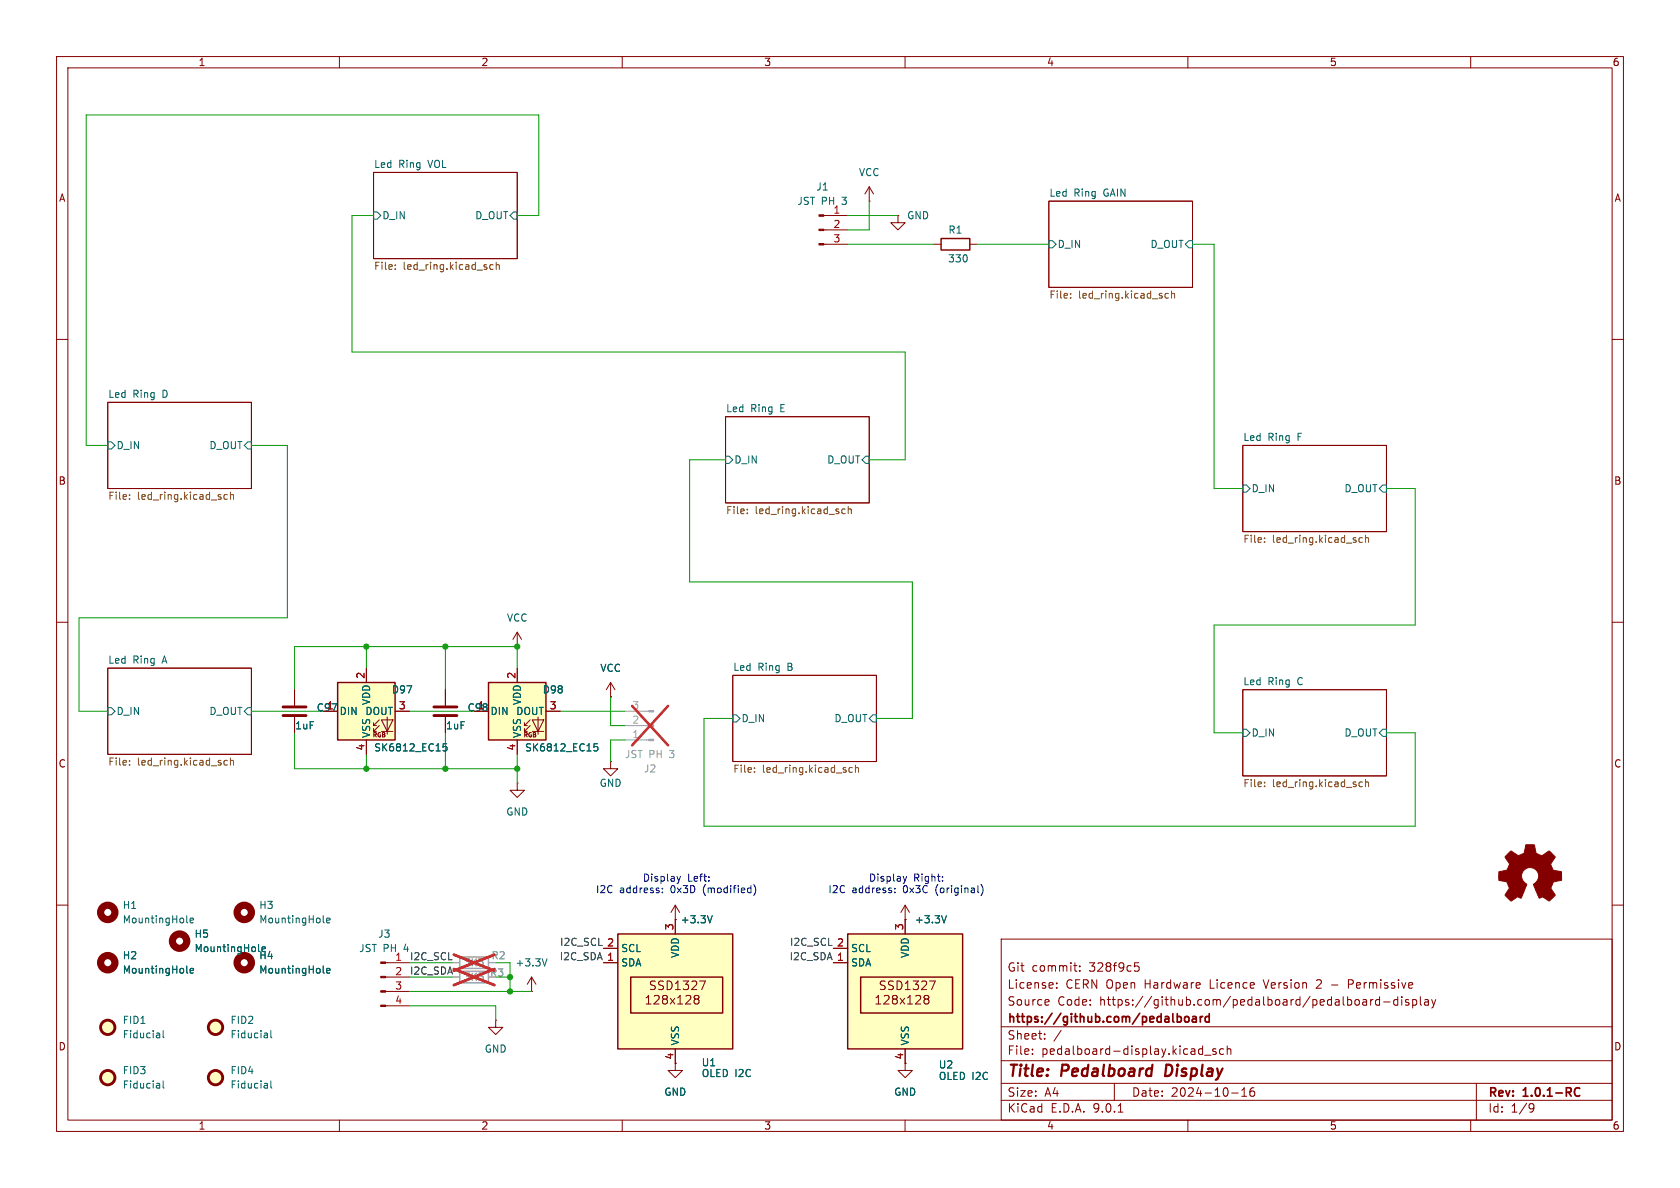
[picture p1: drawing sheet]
<svg xmlns="http://www.w3.org/2000/svg" width="297mm" height="210mm" viewBox="0 0 297 210" stroke-linecap="round" stroke-linejoin="round" font-family="sans-serif">
<g fill="none" stroke="#840000" stroke-width=".18">
<path d="M10 10h277v190h-277zM12 12h273v186h-273zM60 10v2M110 10v2M160 10v2M210 10v2M260 10v2M66 30.5h25.4v15.2h-25.4zM185.4 35.6h25.4v15.2h-25.4zM10 60h2M19 71.1h25.4v15.3h-25.4zM128.3 73.7h25.4v15.2h-25.4z"/>
<path d="M219.7 78.7h25.4v15.3h-25.4zM285 60h2M10 110h2M19 118.1h25.4v15.3h-25.4zM129.5 119.4h25.4v15.2h-25.4zM285 110h2M219.7 121.9h25.4v15.3h-25.4zM10 160h2M177 166h108v32h-108zM185.2 176.7l.3 .4-.8 .1M185.4 177.6l-.2 .1M186.8 174.6v.1"/>
<path d="M186.8 173.8v.1M189.8 170.7h.6M190.1 171.6l.3 .1M190.9 171.6v.1M190.9 170.8v.1M200.6 170.8h.5l.3 .3-.2 .5h-.6M200.6 170.2h.7M235.4 174.1h1.1M238.4 174h.6M239 173.2h-.6v1.5M240.9 177.5l.2 .2 .5-.1M241 176.8h.5l.1 .9"/>
<path d="M241.6 177.1h-.5l-.2 .2M242.3 176.7v1M242.7 176.7l-.2 .1-.2 .2M243.9 176.8l-.4-.1-.3 .3v.4l.1 .2h.6M243.9 176.2v1.5M244.6 177.1h1.1M247.1 176.8l-.4-.1-.3 .3v.4l.1 .2h.6M247.1 176.2v1.5M247.8 176.2v.1M247.8 176.7v1M249 176.8l-.3-.1-.2 .2v.2l.5 .2v.3h-.5M249.7 176.8l.5-.1 .3 .3v.4l-.2 .2h-.6"/>
<path d="M249.7 176.7v1.5M251.1 176.2v1.3l.2 .2M251.9 176.8h.6v.9M252.5 177.1h-.5a.29 .29 0 0 0-.2 .3 .29 .29 0 0 0 .2 .3l.5-.1M253.1 176.7l.4 1M253.5 177.7l-.2 .4-.2 .1M253.8 176.7l-.3 1M285 160h2M60 198v2M110 198v2M160 198v2M177 194.5h108"/>
<path d="M177 191.5h108M177 187.5h108M177 181.5h108M182.5 186.3v.1M182.5 185.5v.1M184.7 183.6v.1M184.7 182.8v.1M187.6 182.1l-1.3 2M197 191.5v3M197.7 196.6h.8M210 198v2M212.2 185.4l.4 .1"/>
<path d="M212.6 184.9v1.5M212.6 186.3l-.4 .1M213 186.5h1.1M215 185.5l-.4-.1-.2 .2 .1 .2 .5 .2v.3h-.6M216.3 185.5l-.4-.1-.3 .3v.4l.1 .2h.6M217 185.5l.2-.1 .3 .1 .1 .9M217 184.9v1.5M217.7 193.2h1.2M219.5 193.8h.9M219.5 192.7l.5-.4v1.5M221.7 192.3a.59 .59 0 0 0-.7 .6v.6l.1 .2 .4 .1 .2-.1 .1-.5-.1-.3h-.5l-.2 .3M260 198v2"/>
<path d="M261 191.5v6.5M270.6 195.1l.5 .1a.99 .99 0 0 1-.4 1.4h-.2M271.2 195.7l-.3 .3h-.3"/>
</g>
<path d="M208.6 179.7l.2 .3v.4l-.2 .3M209.6 179.8l.3-.1 .3 .3v.4l-.3 .3-.3-.1-.2-.2v-.4zM210.8 179.8h.6l.1 .9M212.2 179.7v1M212.6 179.7l-.3 .1-.1 .2M213.8 179.8l-.5-.1-.2 .3v.4l.1 .2h.6M213.8 179.2v1.5M211.5 180l-.5 .1a.29 .29 0 0 0-.2 .3 .29 .29 0 0 0 .2 .3l.5-.1M278.3 193.1a.56 .56 0 0 0 .3 .6 .56 .56 0 0 0 .7-.1M279.3 192.4h-.1a.58 .58 0 0 0-.6 0 .58 .58 0 0 0-.3 .5" fill="none" stroke="#840000" stroke-width=".3"/>
<path d="M206.2 188.2l-.2 2h.4" fill="none" stroke="#840000" stroke-width=".4"/>
<g fill="none" stroke="#006464" stroke-width=".18">
<path d="M66 37.5h.7l.6 .6-.6 .6h-.7zM90.8 37.5h.6v1.2h-.6l-.6-.6zM185.4 42.5h.7l.6 .7-.6 .6h-.7zM210.2 42.5h.6v1.3h-.6l-.7-.6zM19 78.1h.7l.6 .6-.6 .7h-.7zM43.8 78.1h.6v1.3h-.6l-.6-.7zM128.3 80.6h.6l.6 .7-.6 .6h-.6zM153 80.6h.7v1.3h-.7l-.6-.6zM219.7 85.7h.6l.7 .7-.7 .6h-.6zM244.5 85.7h.6v1.3h-.6l-.7-.6zM19 125.1h.7l.6 .6-.6 .7h-.7zM43.8 125.1h.6v1.3h-.6l-.6-.7z"/>
<path d="M129.5 126.4h.7l.6 .6-.6 .6h-.7zM154.3 126.4h.6v1.2h-.6l-.6-.6zM219.7 128.9h.6l.7 .6-.7 .7h-.6zM244.5 128.9h.6v1.3h-.6l-.7-.7z"/>
</g>
<g fill="none" stroke="#725600" stroke-width=".18">
<path d="M69.9 47.5v.1M69.9 46.8v.2M87.2 46.8h-.4l-.2 .2 .1 .6h.5M87.7 46.9l.2-.1h.3l.1 .8M87.7 46.4v1.2M189.3 52.6v.1M189.3 51.9v.1M206.6 51.9h-.4l-.2 .2 .1 .5h.5M207.1 52l.2-.1h.3l.1 .8M207.1 51.4v1.3M22.9 88.1v.2M22.9 87.5v.1"/>
<path d="M40.2 87.5l-.4-.1-.2 .3 .1 .5h.5M40.7 87.5l.2-.1 .3 .1 .1 .8M40.7 87v1.3M132.1 90.7v.1M132.1 90v.1M149.4 90h-.3l-.3 .2 .1 .5h.5M150 90.1l.1-.1h.3l.1 .8M150 89.5v1.3M223.6 95.1v.1M223.6 95.8v.1M240.9 95.1l-.4-.1-.2 .3 .1 .5h.5M241.4 94.6v1.3"/>
<path d="M241.4 95.2l.2-.2 .3 .1v.8M22.9 134.5v.1M22.9 135.1v.2M40.2 134.5l-.4-.1-.2 .3 .1 .5h.5M40.7 134v1.3M40.7 134.5l.2-.1 .3 .1 .1 .8M133.4 136.4v.1M133.4 135.7v.2M150.7 135.7h-.4l-.2 .2 .1 .6h.5M151.2 135.8l.2-.1h.3l.1 .8M151.2 135.3v1.2M223.6 138.9v.2"/>
<path d="M223.6 138.3v.1M240.9 138.3l-.4-.1-.2 .3 .1 .5h.5M241.4 138.3l.2-.1 .3 .1v.8M241.4 137.8v1.3"/>
</g>
<path d="M149.9 165.1h20.3v20.3h-20.3z" fill="#ffffc2"/>
<path d="M149.9 165.1h20.3v20.3h-20.3zM152.1 172.7h16.3v6.4h-16.3z" fill="none" stroke="#840000" stroke-width=".25"/>
<g fill="none" stroke="#840000" stroke-width=".18">
<path d="M91.4 114.3h.1M91.4 111.8l-.7 1.2M91.4 111.8l.8 1.2M91.4 111.8v2.5M78.7 121.9v2.8M78.7 126.7v2.8M147.3 167.6h2.6M147.3 170.2h2.6M160 162.6v2.5M163.6 176l-.3 .2 .3 .4M163.6 176.6l-.3 .3 .1 .4 .2 .2 .5-.1 .1-.2-.1-.4-.2-.2M163.6 176.6h.3"/>
<path d="M163.9 176l.3 .2-.3 .4M164.3 173.4h1l-.6 1.5M160 185.4v2.6"/>
</g>
<path d="M76.7 125h4.1M76.7 126.5h4.1" fill="none" stroke="#840000" stroke-width=".51"/>
<path d="M59.7 120.7h10.1v10.1h-10.1z" fill="#ffffc2"/>
<g fill="none" stroke="#840000" stroke-width=".18">
<path d="M64.8 118.1v2.6M64.8 130.8v2.6M66 128.3h.5M66 129.3h.5M67.1 127.3l-1.1 1v-.5M67.1 128.3l-1.1 1v-.5M67.4 127.3h2.1l-1 2zM67.4 129.3h2.1M68.5 126.7v3.1M69.8 125.7h2.6M160 162.6h.1M160 160l-.7 1.3"/>
<path d="M160 160l.8 1.3M160 160v2.6M160 188v1.2h1.3l-1.3 1.3-1.3-1.3h1.3"/>
</g>
<path d="M59.7 120.7h10.1v10.1h-10.1z" fill="none" stroke="#840000" stroke-width=".25"/>
<path d="M79 131.5h-.6l-.1 .6 .2-.1h.4l.1 .2v.4l-.2 .1-.5-.1M167.3 161.9l-.4 1.2" fill="none" stroke="#006464" stroke-width=".18"/>
<path d="M109.2 165.1h20.3v20.3h-20.3z" fill="#ffffc2"/>
<path d="M109.2 165.1h20.3v20.3h-20.3zM111.5 172.7h16.3v6.4h-16.3z" fill="none" stroke="#840000" stroke-width=".25"/>
<g fill="none" stroke="#840000" stroke-width=".18">
<path d="M107.9 123.2h.1M107.9 120.7l-.7 1.2M107.9 120.7l.8 1.2M107.9 120.7v2.5M106.7 167.6h2.5M106.7 170.2h2.5M119.4 162.6v2.5M123 176l-.3 .2 .3 .4M123 176.6l-.3 .3 .1 .4 .2 .2 .4-.1 .2-.2-.1-.4-.2-.2M123 176.6h.3M123.3 176l.3 .2-.3 .4M123.7 173.4h1l-.7 1.5"/>
<path d="M119.4 185.4v2.6"/>
</g>
<path d="M86.4 120.7h10.1v10.1h-10.1z" fill="#ffffc2"/>
<g fill="none" stroke="#840000" stroke-width=".18">
<path d="M145.6 38.1h4.3M153.7 35.6h.1M153.7 33l-.8 1.3M153.7 33l.7 1.3M153.7 33v2.6M158.7 38.1v1.3h1.3l-1.3 1.2-1.2-1.2h1.2M158.7 38.1h.1M145.6 43.2h4.3M145.6 40.6h4.3M165.1 43.2h1.3M171.4 43.2h1.3M64.8 118.1v2.6"/>
<path d="M91.4 118.1v2.6M52.1 121.9v2.8M52.1 126.7v2.8M64.8 130.8v2.6M69.8 125.7h2.6M78.7 121.9v2.8M78.7 126.7v2.8M83.8 125.7h2.6M91.4 138.4v1.3h1.3l-1.3 1.3-1.2-1.3h1.2M91.4 138.4h.1M91.4 130.8v2.6M92.7 128.3h.5"/>
<path d="M92.7 129.3h.5M93.7 127.3l-1 1v-.5M93.7 128.3l-1 1v-.5M94.1 127.3h2l-1 2zM94.1 129.3h2M95.1 126.7v3.1M96.5 125.7h2.6M107.9 134.6v1.3h1.3l-1.3 1.3-1.2-1.3h1.2M107.9 134.6h.1M107.9 123.2h.1M68.2 170.2h4.2M68.2 172.7h4.2"/>
<path d="M68.2 175.3h4.2M68.2 177.8h4.2M94 175.3h.1M94 172.7l-.8 1.3M94 172.7l.7 1.3M94 172.7v2.6M106.7 170.2h2.5M106.7 167.6h2.5M119.4 162.6h.1M119.4 160l-.8 1.3M119.4 160l.7 1.3M119.4 160v5.1"/>
<path d="M147.3 170.2h2.6M147.3 167.6h2.6M160 162.6h.1M160 162.6v2.5M87.6 180.3v1.3h1.3l-1.3 1.3-1.2-1.3h1.2M87.6 180.3h.1M119.4 185.4v3.8h1.2l-1.2 1.3-1.3-1.3h1.3M160 185.4v2.6"/>
</g>
<path d="M166.4 42.2h5v2h-5zM86.4 120.7h10.1v10.1h-10.1z" fill="none" stroke="#840000" stroke-width=".25"/>
<g fill="none" stroke="#006464" stroke-width=".18">
<path d="M79 131.5h-.6l-.1 .6 .2-.1h.4l.1 .2v.4l-.2 .1-.5-.1M105.6 131.5h-.6v.6l.2-.1h.4l.1 .2-.1 .4-.1 .1-.5-.1M33 171.8l.2 .2M33 163l.2 .1M33.6 171.6l.6-.1v-.3h-.4l-.2 .2 .1 .6h.5M33.6 162.7l.6-.1v-.2l-.4-.1-.2 .2 .1 .6h.5M46.3 167.8l.6-.1v-.3h-.5l-.1 .6M57.1 171.8l.2 .2M57.1 163l.2 .1M57.7 171.6l.6-.1v-.3h-.4l-.2 .2 .1 .6h.5M57.7 162.7l.6-.1v-.2l-.4-.1-.2 .2 .1 .6h.5M96.7 169.5l-.4 1.3"/>
<path d="M125.9 161.9l-.4 1.2M167.3 161.9l-.4 1.2M28.2 182.7v.8M28.2 191.6v.7M28.2 183.4l-.1 .1M28.2 182.9l-.1 .1M28.2 192.3h-.1M28.2 191.8l-.1 .1M28.8 182.2v1.1l.2 .2M28.8 191.1v1.1l.2 .1M47.2 182.7l.1 .8M47.2 191.6l.1 .7"/>
<path d="M47.3 183.4l-.1 .1M47.3 182.9l-.1 .1M47.3 192.3h-.1M47.3 191.8l-.1 .1M47.9 182.2v1.1l.2 .2M47.9 191.1v1.1l.2 .1"/>
</g>
<g fill="none" stroke="#840000" stroke-width="1.3">
<circle cx="19" cy="170.2" r="1.27"/>
<circle cx="19" cy="161.3" r="1.27"/>
<circle cx="31.7" cy="166.4" r="1.27"/>
<circle cx="43.2" cy="161.3" r="1.27"/>
<circle cx="43.2" cy="170.2" r="1.27"/>
</g>
<g fill="#ffffc2" stroke="#ffffc2" stroke-width=".18">
<circle cx="38.1" cy="181.6" r="1.27"/>
<circle cx="38.1" cy="190.5" r="1.27"/>
<circle cx="19" cy="181.6" r="1.27"/>
<circle cx="19" cy="190.5" r="1.27"/>
</g>
<g fill="none" stroke="#840000" stroke-width=".51">
<path d="M50 125h4.1M50 126.5h4.1"/>
<circle cx="19" cy="190.5" r="1.27"/>
<circle cx="19" cy="181.6" r="1.27"/>
<circle cx="38.1" cy="190.5" r="1.27"/>
<circle cx="38.1" cy="181.6" r="1.27"/>
</g>
<path d="M81.3 169.2h5.1v2h-5.1zM81.3 171.7h5.1v2h-5.1z" fill="none" stroke="#9c9b98" stroke-width=".25"/>
<path d="M110.5 130.8h4.2M110.5 128.3h4.2M110.5 125.7h4.2M80 170.2h1.3M80 172.7h1.3" fill="none" stroke="#9c9b98" stroke-width=".18"/>
<path d="M111.8 124.8l6.3 7M118.1 124.8l-6.3 7M80.2 168.8l7.2 2.8M80.2 171.3l7.2 2.8M87.4 168.8l-7.2 2.8M87.4 171.3l-7.2 2.8" fill="none" stroke="#e12e31" stroke-width=".46"/>
<g fill="#840000" stroke="#840000" stroke-width=".18">
<path d="M67.3 170.1h.9v.2h-.9z"/>
<path d="M67.3 172.6h.9v.2h-.9z"/>
<path d="M67.3 175.1h.9v.3h-.9z"/>
<path d="M67.3 177.7h.9v.2h-.9z"/>
<path d="M266.6 150.9l.6-.5 .8 .6a.62 .62 0 0 0 1 0l.2-.1a1.62 1.62 0 0 0 .5-1.3l.1-.3 1.4 .1 .2 .7a.74 .74 0 0 0 .7 1l.5 .2 1.3-.9 1 1.1-.4 .6a.75 .75 0 0 0-.1 1.2l.2 .5 1.4 .3 .1 1.5-1.4 .3-.1 .1a1.23 1.23 0 0 0-.3 1.2l.7 1-.1 .2-1 .9-.9-.5a.54 .54 0 0 0-.8 0l-1.1-2.4a2.33 2.33 0 0 0 .9-1.9 1.54 1.54 0 0 0-2.5-.7 1.54 1.54 0 0 0 .4 2.5l-1 2.5a.69 .69 0 0 0-1.2 .1l-.6 .4-1-1.1 .8-1.2-.3-.5a.71 .71 0 0 0-.9-.7l-.7-.2v-1.5l.4-.1a1.11 1.11 0 0 0 1.2-.7 .72 .72 0 0 0-.2-1.2l-.3-.6z"/>
<path d="M144.8 38h.8v.2h-.8z"/>
<path d="M144.8 40.5h.8v.3h-.8z"/>
<path d="M144.8 43.1h.8v.2h-.8z"/>
</g>
<g fill="#9c9b98" stroke="#9c9b98" stroke-width=".18">
<path d="M114.7 130.7h.9v.2h-.9z"/>
<path d="M114.7 128.1h.9v.3h-.9z"/>
<path d="M114.7 125.6h.9v.3h-.9z"/>
</g>
<g fill="none" stroke="#009600" stroke-width=".18">
<path d="M66 38.1h-3.8v24.1h97.8v19.1h-6.3M91.4 38.1h3.8v-17.8h-80v58.4h3.8M149.9 38.1h8.8M153.7 35.6v5h-3.8M149.9 43.2h15.2M172.7 43.2h12.7M210.8 43.2h3.8v43.2h5.1M44.4 78.7h6.4v30.5h-36.8v16.5h5M128.3 81.3h-6.4v21.6h39.4v24.1h-6.4M245.1 86.4h5.1v24.1h-35.6v19h5.1M64.8 114.3v3.8M78.7 114.3v7.6"/>
<path d="M91.4 118.1v-3.8h-39.3v7.6M44.4 125.7h12.7M52.1 129.5v6.4h39.3M64.8 133.4v2.5M72.4 125.7h11.4M78.7 129.5v6.4M91.4 133.4v5M99.1 125.7h11.4M107.9 123.2v5.1h2.6M110.5 130.8h-2.6v3.8M129.5 127h-5v19.1h125.7v-16.6h-5.1M72.4 172.7h7.6"/>
<path d="M72.4 175.3h21.6M72.4 177.8h15.2v2.5M72.4 170.2h7.6M87.6 172.7h2.6M87.6 170.2h2.6v5.1"/>
</g>
<g fill="none" stroke="#0000c2" stroke-width=".18">
<path d="M117.1 157.7v.1M117.1 157v.2M119.7 154.9l.3 .9M120 155.8l-.1 .3M120.3 154.9l-.3 .9M133.2 156.4a1.46 1.46 0 0 1 0 1.9M158.2 157.7v.1M158.2 157v.2M159.7 154.9l.3 .9M160 155.8l-.1 .3M160.3 154.9l-.3 .9M166.6 155.7v.1"/>
<path d="M166.6 155v.1M172.9 157.8h.2M173.4 156.4a1.46 1.46 0 0 1 0 1.9"/>
</g>
<g fill="#009600" stroke="#009600" stroke-width=".18">
<circle cx="78.7" cy="114.3" r=".46"/>
<circle cx="91.4" cy="114.3" r=".46"/>
<circle cx="64.8" cy="114.3" r=".46"/>
<circle cx="78.7" cy="135.9" r=".46"/>
<circle cx="64.8" cy="135.9" r=".46"/>
<circle cx="90.2" cy="175.3" r=".46"/>
<circle cx="90.2" cy="172.7" r=".46"/>
<circle cx="91.4" cy="135.9" r=".46"/>
</g>
<g font-size="2.8" fill="#840000">
<text x="178" y="190.9">Title:</text>
<text x="187.7" y="190.9">Pedalboard</text>
<text x="206.8" y="190.9">Display</text>
</g>
<g font-size="2.1" fill="#840000">
<text x="178" y="172">Git</text>
<text x="182.4" y="172">commit:</text>
<text x="192.6" y="172">328f9c5</text>
<text x="113.8" y="177.8">128x128</text>
<text x="114.6" y="175.2">SSD1327</text>
<text x="154.5" y="177.8">128x128</text>
<text x="155.3" y="175.2">SSD1327</text>
<text x="178" y="178">Source</text>
<text x="178" y="175">License:</text>
<text x="186.9" y="178">Code:</text>
<text x="188.4" y="175">CERN Open</text>
<text x="194.5" y="178">https://github.com/pedalboard/pedalboard-display</text>
<text x="202.5" y="175">Hardware</text>
<text x="214.1" y="175">Licence</text>
<text x="223.9" y="175">Version</text>
<text x="233.3" y="175">2</text>
<text x="239.2" y="175">Permissive</text>
<text x="178" y="184">Sheet:</text>
<text x="178" y="181.2">https://github.com/pedalboard</text>
<text x="178" y="186.7">File:</text>
<text x="184.1" y="186.7">pedalboard-display.kicad_sch</text>
<text x="178" y="196.9">KiCad</text>
<text x="178" y="194.1">Size:</text>
<text x="184.7" y="194.1">A4</text>
<text x="185.7" y="196.9">E.D.A.</text>
<text x="193.3" y="196.9">9.0.1</text>
<text x="200" y="194.1">Date:</text>
<text x="207" y="194.1">2024-10-16</text>
<text x="263" y="194.3">Rev:</text>
<text x="263" y="196.9">Id:</text>
<text x="267.1" y="196.9">1/9</text>
<text x="269.4" y="194.3">1.0.1-RC</text>
</g>
<g font-size="1.8" fill="#840000">
<text x="35" y="11.9">1</text>
<text x="85" y="11.9">2</text>
<text x="135" y="11.9">3</text>
<text x="185" y="11.9">4</text>
<text x="235" y="11.9">5</text>
<text x="285" y="11.9">6</text>
<text x="10.3" y="35.9">A</text>
<text x="285.3" y="35.9">A</text>
<text x="10.3" y="85.9">B</text>
<text x="285.3" y="85.9">B</text>
<text x="55.9" y="126">C97</text>
<text x="10.3" y="135.9">C</text>
<text x="285.3" y="135.9">C</text>
<text x="10.3" y="185.9">D</text>
<text x="285.3" y="185.9">D</text>
<text x="159.8" y="187.4" transform="rotate(-90 159.8 187.4)">4</text>
<text x="35" y="199.9">1</text>
<text x="85" y="199.9">2</text>
<text x="135" y="199.9">3</text>
<text x="185" y="199.9">4</text>
<text x="235" y="199.9">5</text>
<text x="285" y="199.9">6</text>
</g>
<g font-size="1.8" fill="#006464">
<text x="66" y="29.8">Led</text>
<text x="70.5" y="29.8">Ring</text>
<text x="75.8" y="29.8">VOL</text>
<text x="144.2" y="33.9">J1</text>
<text x="151.8" y="31.3">VCC</text>
<text x="185.4" y="34.8">Led</text>
<text x="189.9" y="34.8">Ring</text>
<text x="195.2" y="34.8">GAIN</text>
<text x="67.5" y="39">D_IN</text>
<text x="83.9" y="39">D_OUT</text>
<text x="140.9" y="36.4">JST PH</text>
<text x="149" y="36.4">3</text>
<text x="160.3" y="39">GND</text>
<text x="167.6" y="41.5">R1</text>
<text x="167.5" y="46.6">330</text>
<text x="186.9" y="44">D_IN</text>
<text x="203.3" y="44">D_OUT</text>
<text x="19" y="70.4">Led</text>
<text x="23.5" y="70.4">Ring</text>
<text x="28.8" y="70.4">D</text>
<text x="128.3" y="72.9">Led</text>
<text x="132.7" y="72.9">Ring</text>
<text x="138.1" y="72.9">E</text>
<text x="20.5" y="79.6">D_IN</text>
<text x="36.9" y="79.6">D_OUT</text>
<text x="129.7" y="82.1">D_IN</text>
<text x="146.1" y="82.1">D_OUT</text>
<text x="219.7" y="78">Led</text>
<text x="224.1" y="78">Ring</text>
<text x="229.5" y="78">F</text>
<text x="221.2" y="87.2">D_IN</text>
<text x="237.6" y="87.2">D_OUT</text>
<text x="89.5" y="110.1">VCC</text>
<text x="19" y="117.4">Led</text>
<text x="23.5" y="117.4">Ring</text>
<text x="28.8" y="117.4">A</text>
<text x="106" y="119">VCC</text>
<text x="129.5" y="118.7">Led</text>
<text x="134" y="118.7">Ring</text>
<text x="139.3" y="118.7">B</text>
<text x="65.6" y="124.7" transform="rotate(-90 65.6 124.7)">VDD</text>
<text x="69.2" y="122.8">D97</text>
<text x="82.6" y="126">C98</text>
<text x="92.3" y="124.7" transform="rotate(-90 92.3 124.7)">VDD</text>
<text x="95.8" y="122.8">D98</text>
<text x="219.7" y="121.2">Led</text>
<text x="224.1" y="121.2">Ring</text>
<text x="229.5" y="121.2">C</text>
<text x="20.5" y="126.6">D_IN</text>
<text x="36.9" y="126.6">D_OUT</text>
<text x="52.1" y="129.1">1uF</text>
<text x="59.9" y="126.6">DIN</text>
<text x="64.5" y="126.6">DOUT</text>
<text x="65.6" y="130.6" transform="rotate(-90 65.6 130.6)">VSS</text>
<text x="78.7" y="129.1">1uF</text>
<text x="86.6" y="126.6">DIN</text>
<text x="91.2" y="126.6">DOUT</text>
<text x="92.3" y="130.6" transform="rotate(-90 92.3 130.6)">VSS</text>
<text x="131" y="127.9">D_IN</text>
<text x="147.4" y="127.9">D_OUT</text>
<text x="221.2" y="130.4">D_IN</text>
<text x="237.6" y="130.4">D_OUT</text>
<text x="66" y="133">SK6812_EC15</text>
<text x="92.7" y="133">SK6812_EC15</text>
<text x="105.9" y="139.3">GND</text>
<text x="89.4" y="144.4">GND</text>
<text x="21.6" y="160.9">H1</text>
<text x="45.7" y="160.9">H3</text>
<text x="21.6" y="163.4">MountingHole</text>
<text x="34.3" y="166">H5</text>
<text x="45.7" y="163.4">MountingHole</text>
<text x="66.8" y="166">J3</text>
<text x="120.2" y="163.4">+3.3V</text>
<text x="161.6" y="163.4">+3.3V</text>
<text x="21.6" y="169.8">H2</text>
<text x="21.6" y="172.3">MountingHole</text>
<text x="34.3" y="168.5">MountingHole</text>
<text x="45.7" y="169.8">H4</text>
<text x="45.7" y="172.3">MountingHole</text>
<text x="63.4" y="168.5">JST PH</text>
<text x="71.5" y="168.5">4</text>
<text x="91" y="171">+3.3V</text>
<text x="109.7" y="168.5">SCL</text>
<text x="109.7" y="171">SDA</text>
<text x="120.2" y="169.4" transform="rotate(-90 120.2 169.4)">VDD</text>
<text x="150.4" y="168.5">SCL</text>
<text x="150.4" y="171">SDA</text>
<text x="160.9" y="169.4" transform="rotate(-90 160.9 169.4)">VDD</text>
<text x="21.6" y="181.2">FID1</text>
<text x="21.6" y="183.7">Fiducial</text>
<text x="40.6" y="181.2">FID2</text>
<text x="40.6" y="183.7">Fiducial</text>
<text x="120.2" y="184.9" transform="rotate(-90 120.2 184.9)">VSS</text>
<text x="160.9" y="184.9" transform="rotate(-90 160.9 184.9)">VSS</text>
<text x="21.6" y="190.1">FID3</text>
<text x="40.6" y="190.1">FID4</text>
<text x="85.6" y="186.3">GND</text>
<text x="124" y="190.6">OLED I2C</text>
<text x="124" y="188.7">U1</text>
<text x="165.9" y="191.1">OLED I2C</text>
<text x="165.9" y="189.1">U2</text>
<text x="21.6" y="192.6">Fiducial</text>
<text x="40.6" y="192.6">Fiducial</text>
<text x="117.3" y="193.9">GND</text>
<text x="158" y="193.9">GND</text>
</g>
<g font-size="1.8" fill="#a90000">
<text x="147.2" y="37.8">1</text>
<text x="147.2" y="40.4">2</text>
<text x="147.2" y="42.9">3</text>
<text x="57.7" y="125.5">1</text>
<text x="64.5" y="120.1" transform="rotate(-90 64.5 120.1)">2</text>
<text x="70.4" y="125.5">3</text>
<text x="84.4" y="125.5">1</text>
<text x="91.2" y="120.1" transform="rotate(-90 91.2 120.1)">2</text>
<text x="97.1" y="125.5">3</text>
<text x="64.5" y="132.8" transform="rotate(-90 64.5 132.8)">4</text>
<text x="91.2" y="132.8" transform="rotate(-90 91.2 132.8)">4</text>
<text x="107.2" y="167.4">2</text>
<text x="119.1" y="164.5" transform="rotate(-90 119.1 164.5)">3</text>
<text x="147.9" y="167.4">2</text>
<text x="159.8" y="164.5" transform="rotate(-90 159.8 164.5)">3</text>
<text x="69.8" y="169.9">1</text>
<text x="69.8" y="172.5">2</text>
<text x="107.2" y="169.9">1</text>
<text x="147.9" y="169.9">1</text>
<text x="69.8" y="175">3</text>
<text x="69.8" y="177.5">4</text>
<text x="119.1" y="187.4" transform="rotate(-90 119.1 187.4)">4</text>
</g>
<g font-size="1.8" fill="#725600">
<text x="66" y="48">File:</text>
<text x="71.3" y="48">led_ring.kicad_sch</text>
<text x="185.4" y="53.1">File:</text>
<text x="190.6" y="53.1">led_ring.kicad_sch</text>
<text x="19" y="88.7">File:</text>
<text x="24.3" y="88.7">led_ring.kicad_sch</text>
<text x="128.3" y="91.2">File:</text>
<text x="133.5" y="91.2">led_ring.kicad_sch</text>
<text x="219.7" y="96.3">File:</text>
<text x="224.9" y="96.3">led_ring.kicad_sch</text>
<text x="19" y="135.7">File:</text>
<text x="24.3" y="135.7">led_ring.kicad_sch</text>
<text x="129.5" y="136.9">File:</text>
<text x="134.8" y="136.9">led_ring.kicad_sch</text>
<text x="219.7" y="139.5">File:</text>
<text x="224.9" y="139.5">led_ring.kicad_sch</text>
</g>
<g font-size="1.8" fill="#a5a4a2">
<text x="111.7" y="125.5">3</text>
<text x="111.7" y="130.6">1</text>
<text x="111.7" y="128">2</text>
</g>
<g font-size="1.8" fill="#939391">
<text x="110.4" y="134.2">JST PH</text>
<text x="113.7" y="136.8">J2</text>
<text x="118.5" y="134.2">3</text>
<text x="81.9" y="171">3K3</text>
<text x="81.9" y="173.6">3K3</text>
</g>
<g font-size="1.8" fill="#0000c2">
<text x="105.3" y="158.1">I2C</text>
<text x="109.5" y="158.1">address:</text>
<text x="113.5" y="156.1">Display</text>
<text x="118.7" y="158.1">0x3D</text>
<text x="121.5" y="156.1">Left:</text>
<text x="124.6" y="158.1">(modified)</text>
<text x="146.4" y="158.1">I2C</text>
<text x="150.6" y="158.1">address:</text>
<text x="153.5" y="156.1">Display</text>
<text x="159.8" y="158.1">0x3C</text>
<text x="161.5" y="156.1">Right:</text>
<text x="165.7" y="158.1">(original)</text>
</g>
<g font-size="1.8" fill="#0f0f0f">
<text x="98.9" y="167.3">I2C_SCL 2</text>
<text x="139.6" y="167.3">I2C_SCL 2</text>
<text x="72.4" y="169.8">I2C_SCL</text>
<text x="72.4" y="172.4">I2C_SDA</text>
<text x="98.9" y="169.8">I2C_SDA 1</text>
<text x="139.5" y="169.8">I2C_SDA 1</text>
</g>
<g font-size="1.8" fill="#9c9b98">
<text x="86.5" y="172.8">R3</text>
<text x="86.8" y="169.8">R2</text>
</g>
<g font-size="1.1" fill="#840000">
<text x="65.8" y="130.5">RGB</text>
<text x="92.4" y="130.5">RGB</text>
</g>
</svg>
